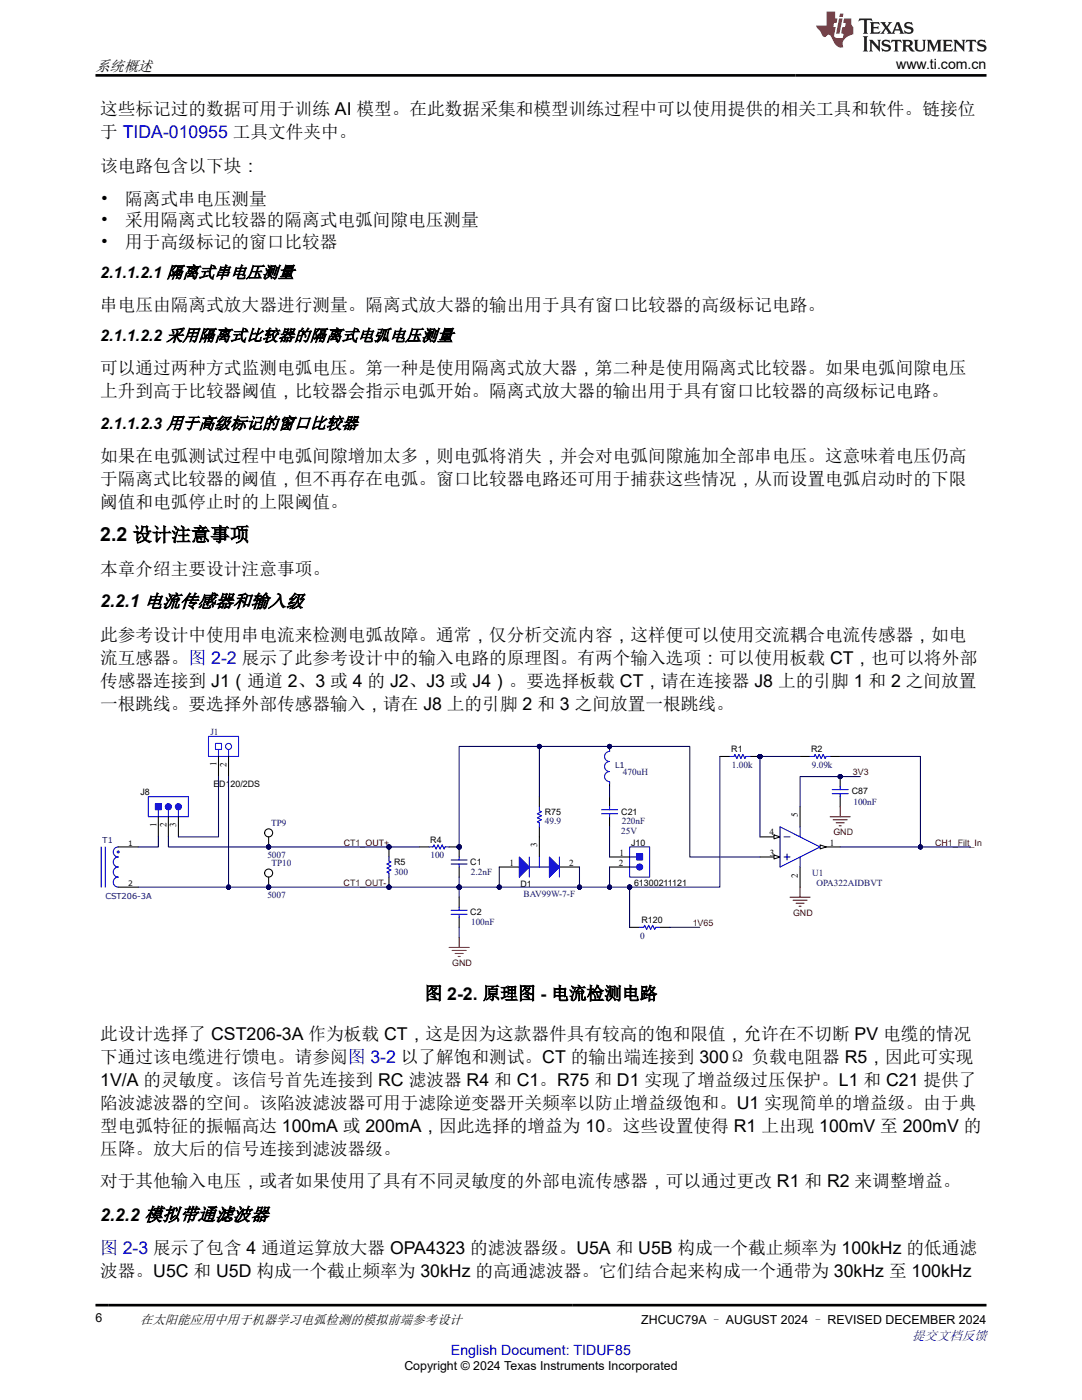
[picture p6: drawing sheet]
<svg xmlns="http://www.w3.org/2000/svg" width="216mm" height="279mm" viewBox="0 0 216 279" stroke-linecap="round" stroke-linejoin="round" font-family="sans-serif">
<path d="M159.6 151h2M165.6 151h2" fill="none" stroke="#000" stroke-width=".21"/>
<path d="M161.6 151h.8l.2-.4 .4 .8 .4-.8 .4 .8 .5-.8 .3 .8 .3-.4h.7" fill="none" stroke="#00f" stroke-width=".21"/>
<path d="M89.6 189.1h4M90.2 189.7h2.8M90.8 190.3h1.6M91.4 190.9h.4M91.6 187.1v2" fill="none" stroke="#7f0000" stroke-width=".21"/>
<circle cx="91.6" cy="169" r=".4" fill="#00007f"/>
<circle cx="91.6" cy="169" r=".4" fill="none" stroke="#00007f" stroke-width=".2"/>
<path d="M89.6 169h2" fill="none" stroke="#000" stroke-width=".21"/>
<circle cx="91.6" cy="169" r=".4" fill="#00007f"/>
<circle cx="91.6" cy="169" r=".4" fill="none" stroke="#00007f" stroke-width=".2"/>
<path d="M83.6 169h2" fill="none" stroke="#000" stroke-width=".21"/>
<path d="M85.6 169h.8l.2-.4 .4 .8 .4-.8 .4 .8 .4-.8 .4 .8 .2-.4h.8" fill="none" stroke="#00f" stroke-width=".21"/>
<circle cx="151.6" cy="151" r=".4" fill="#00007f"/>
<circle cx="151.6" cy="151" r=".4" fill="none" stroke="#00007f" stroke-width=".2"/>
<path d="M149.6 151h2" fill="none" stroke="#000" stroke-width=".21"/>
<circle cx="151.6" cy="151" r=".4" fill="#00007f"/>
<circle cx="151.6" cy="151" r=".4" fill="none" stroke="#00007f" stroke-width=".2"/>
<path d="M143.6 151h2M91.6 179.1v2M163.6 169h4M91.6 183.1v2" fill="none" stroke="#000" stroke-width=".21"/>
<path d="M145.6 151h.8l.2-.4 .4 .8 .4-.8 .4 .8 .4-.8 .4 .8 .2-.4h.8M155.6 165l8 4M156.4 167h1.2M156.4 171h1.2M157 170.4v1.2M90 181.7h3.2M90 182.5h3.2M91.6 181.1v.6M91.6 182.5v.6" fill="none" stroke="#00f" stroke-width=".21"/>
<path d="M157.6 179.1h4M158.2 179.7h2.8M159.6 177v2.1M158.8 180.3h1.6M159.4 180.9h.4" fill="none" stroke="#7f0000" stroke-width=".21"/>
<path d="M163.6 168.6l1.3 .4-1.3 .4z" fill="#f8fcff"/>
<path d="M163.6 168.6l1.3 .4-1.3 .4z" fill="none" stroke="#000" stroke-width=".2"/>
<path d="M151.6 171h4M159.6 173v4" fill="none" stroke="#000" stroke-width=".21"/>
<path d="M154.4 170.6l1.2 .4-1.2 .4z" fill="#f8fcff"/>
<path d="M154.4 170.6l1.2 .4-1.2 .4z" fill="none" stroke="#000" stroke-width=".2"/>
<path d="M151.6 167h4" fill="none" stroke="#000" stroke-width=".21"/>
<path d="M154.4 166.6l1.2 .4-1.2 .4z" fill="#f8fcff"/>
<path d="M154.4 166.6l1.2 .4-1.2 .4z" fill="none" stroke="#000" stroke-width=".2"/>
<path d="M159.6 161v4" fill="none" stroke="#000" stroke-width=".21"/>
<path d="M155.6 165v8l8-4M159.6 165v2M159.6 171v2" fill="none" stroke="#00f" stroke-width=".21"/>
<circle cx="91.6" cy="169" r=".4" fill="#00007f"/>
<circle cx="91.6" cy="169" r=".4" fill="none" stroke="#00007f" stroke-width=".2"/>
<path d="M91.6 169v2" fill="none" stroke="#000" stroke-width=".21"/>
<circle cx="91.6" cy="169" r=".4" fill="#00007f"/>
<circle cx="91.6" cy="169" r=".4" fill="none" stroke="#00007f" stroke-width=".2"/>
<path d="M91.6 173v2" fill="none" stroke="#000" stroke-width=".21"/>
<path d="M90 171.6h3.2M90 172.4h3.2M91.6 171v.6M91.6 172.4v.6" fill="none" stroke="#00f" stroke-width=".21"/>
<circle cx="167.6" cy="155" r=".4" fill="#00007f"/>
<circle cx="167.6" cy="155" r=".4" fill="none" stroke="#00007f" stroke-width=".2"/>
<path d="M167.6 155v2" fill="none" stroke="#000" stroke-width=".21"/>
<circle cx="167.6" cy="155" r=".4" fill="#00007f"/>
<circle cx="167.6" cy="155" r=".4" fill="none" stroke="#00007f" stroke-width=".2"/>
<path d="M121.6 159v2M167.6 159v2M121.6 163v2M125.6 185.1h2M131.6 185.1h2" fill="none" stroke="#000" stroke-width=".21"/>
<path d="M166.1 157.6h3.2M166.1 158.4h3.2M167.6 157v.6M167.6 158.4v.6M120 161.6h3.2M120 162.4h3.2M121.6 161v.6M121.6 162.4v.6M127.6 185.1h.8l.2-.4 .4 .8 .4-.8 .4 .8 .4-.8 .4 .8 .2-.4h.8" fill="none" stroke="#00f" stroke-width=".21"/>
<path d="M165.6 163h4M166.2 163.6h2.8M166.8 164.2h1.7M167.4 164.8h.5M167.6 161v2" fill="none" stroke="#7f0000" stroke-width=".21"/>
<circle cx="121.6" cy="149" r=".4" fill="#00007f"/>
<circle cx="121.6" cy="149" r=".4" fill="none" stroke="#00007f" stroke-width=".2"/>
<path d="M121.6 149v1M121.6 156v1" fill="none" stroke="#000" stroke-width=".21"/>
<circle cx="121.6" cy="149" r=".4" fill="#00007f"/>
<circle cx="121.6" cy="149" r=".4" fill="none" stroke="#00007f" stroke-width=".2"/>
<path d="M121.6 152a1 1 0 0 0-1 1 1 1 0 0 0 1 1 1 1 0 0 0-1 1 1 1 0 0 0 1 1v.4M121.6 149.8v.2a1 1 0 0 0-1 1 1 1 0 0 0 1 1" fill="none" stroke="#00f" stroke-width=".21"/>
<circle cx="53.6" cy="177" r=".4" fill="#00007f"/>
<circle cx="53.6" cy="177" r=".4" fill="none" stroke="#00007f" stroke-width=".2"/>
<circle cx="53.6" cy="174.2" r=".8" fill="#fff"/>
<g fill="none" stroke="#000" stroke-width=".21">
<path d="M53.6 175v2"/>
<circle cx="53.6" cy="174.2" r=".8"/>
</g>
<circle cx="53.6" cy="177" r=".4" fill="#00007f"/>
<circle cx="53.6" cy="177" r=".4" fill="none" stroke="#00007f" stroke-width=".2"/>
<circle cx="77.6" cy="169" r=".4" fill="#00007f"/>
<circle cx="77.6" cy="169" r=".4" fill="none" stroke="#00007f" stroke-width=".2"/>
<circle cx="77.6" cy="177" r=".4" fill="#00007f"/>
<circle cx="77.6" cy="177" r=".4" fill="none" stroke="#00007f" stroke-width=".2"/>
<path d="M77.6 169v2" fill="none" stroke="#000" stroke-width=".21"/>
<circle cx="77.6" cy="169" r=".4" fill="#00007f"/>
<circle cx="77.6" cy="169" r=".4" fill="none" stroke="#00007f" stroke-width=".2"/>
<path d="M77.6 175v2" fill="none" stroke="#000" stroke-width=".21"/>
<circle cx="77.6" cy="177" r=".4" fill="#00007f"/>
<circle cx="77.6" cy="177" r=".4" fill="none" stroke="#00007f" stroke-width=".2"/>
<path d="M77.6 171v.8l.4 .2-.8 .4 .8 .4-.8 .4 .8 .4-.8 .4 .4 .2v.8M107.6 161v.8l.4 .2M108 162l-.8 .4 .8 .4-.8 .4 .8 .4-.8 .4 .4 .2v.8" fill="none" stroke="#00f" stroke-width=".21"/>
<path d="M107.6 159v2M99.6 173h4M107.6 165v6" fill="none" stroke="#000" stroke-width=".21"/>
<path d="M103.6 171l2 2-2 2z" fill="#00f"/>
<path d="M103.6 171l2 2-2 2z" fill="none" stroke="#00f" stroke-width=".21"/>
<path d="M111.6 173h4" fill="none" stroke="#000" stroke-width=".21"/>
<path d="M109.6 171l2 2-2 2z" fill="#00f"/>
<path d="M105.6 173h4M105.6 171v4M107.6 171v2M109.6 171l2 2-2 2zM111.6 171v4" fill="none" stroke="#00f" stroke-width=".21"/>
<path d="M41.6 147h6v4h-6z" fill-rule="evenodd" fill="#fff"/>
<path d="M41.6 147h6v4h-6zM45.6 149.6v1.4" fill="none" stroke="#00f" stroke-width=".21"/>
<circle cx="45.6" cy="149" r=".6" fill="#fff"/>
<g fill="none" stroke="#00f" stroke-width=".21">
<path d="M43.6 149.6v1.4"/>
<circle cx="45.6" cy="149" r=".6"/>
</g>
<path d="M43.6 151v4M45.6 151v4" fill="none" stroke="#000" stroke-width=".21"/>
<path d="M43 148.4h1.2v1.2h-1.2z" fill-rule="evenodd" fill="#fff"/>
<g fill="none" stroke="#00f" stroke-width=".21">
<path d="M43 148.4h1.2v1.2h-1.2zM20.2 169v8M21 169v8M23.6 169a1 1 0 0 0-1 1 1 1 0 0 0 1 1 1 1 0 0 0-1 1 1 1 0 0 0 1 1 1 1 0 0 0-1 1 1 1 0 0 0 1 1 1 1 0 0 0-1 1 1 1 0 0 0 1 1"/>
<circle cx="23.6" cy="170" r=".2"/>
</g>
<path d="M23.6 169h4M23.6 177h4" fill="none" stroke="#000" stroke-width=".21"/>
<path d="M29.6 159h8v4h-8z" fill-rule="evenodd" fill="#fff"/>
<path d="M29.6 159h8v4h-8zM33.6 161.6v1.4" fill="none" stroke="#00f" stroke-width=".21"/>
<circle cx="33.6" cy="161" r=".6" fill="#00f"/>
<g fill="none" stroke="#00f" stroke-width=".21">
<path d="M31.6 161.6v1.4M35.6 161.6v1.4"/>
<circle cx="33.6" cy="161" r=".6"/>
</g>
<path d="M31.6 163v4M33.6 163v4" fill="none" stroke="#000" stroke-width=".21"/>
<circle cx="35.6" cy="161" r=".6" fill="#00f"/>
<circle cx="35.6" cy="161" r=".6" fill="none" stroke="#00f" stroke-width=".21"/>
<path d="M35.6 163v4" fill="none" stroke="#000" stroke-width=".21"/>
<path d="M31 160.4h1.2v1.2h-1.2z" fill-rule="evenodd" fill="#00f"/>
<path d="M31 160.4h1.2v1.2h-1.2z" fill="none" stroke="#00f" stroke-width=".2"/>
<circle cx="53.6" cy="169" r=".4" fill="#00007f"/>
<circle cx="53.6" cy="169" r=".4" fill="none" stroke="#00007f" stroke-width=".2"/>
<circle cx="53.6" cy="166.2" r=".8" fill="#fff"/>
<g fill="none" stroke="#000" stroke-width=".21">
<path d="M53.6 167v2"/>
<circle cx="53.6" cy="166.2" r=".8"/>
</g>
<circle cx="53.6" cy="169" r=".4" fill="#00007f"/>
<circle cx="53.6" cy="169" r=".4" fill="none" stroke="#00007f" stroke-width=".2"/>
<path d="M125.6 169h4v6h-4z" fill-rule="evenodd" fill="#fff"/>
<path d="M125.6 169h4v6h-4zM125.6 173h1.4" fill="none" stroke="#00f" stroke-width=".21"/>
<circle cx="127.6" cy="173" r=".6" fill="#00f"/>
<g fill="none" stroke="#00f" stroke-width=".21">
<path d="M125.6 171h1.4"/>
<circle cx="127.6" cy="173" r=".6"/>
</g>
<path d="M121.6 171h4M121.6 173h4" fill="none" stroke="#000" stroke-width=".21"/>
<path d="M127 170.4h1.2v1.2h-1.2z" fill-rule="evenodd" fill="#00f"/>
<path d="M127 170.4h1.2v1.2h-1.2z" fill="none" stroke="#00f" stroke-width=".2"/>
<path d="M91.6 177v2.1" fill="none" stroke="#00007f" stroke-width=".21"/>
<circle cx="91.6" cy="177" r=".4" fill="#00007f"/>
<circle cx="91.6" cy="177" r=".4" fill="none" stroke="#00007f" stroke-width=".2"/>
<path d="M151.6 151v16M91.6 185.1v2" fill="none" stroke="#00007f" stroke-width=".21"/>
<circle cx="151.6" cy="151" r=".4" fill="#00007f"/>
<circle cx="151.6" cy="151" r=".4" fill="none" stroke="#00007f" stroke-width=".2"/>
<path d="M151.6 151h8" fill="none" stroke="#00007f" stroke-width=".21"/>
<circle cx="151.6" cy="151" r=".4" fill="#00007f"/>
<circle cx="151.6" cy="151" r=".4" fill="none" stroke="#00007f" stroke-width=".2"/>
<path d="M167.6 151h16.1v18h-16.1" fill="none" stroke="#00007f" stroke-width=".21"/>
<circle cx="183.7" cy="169" r=".4" fill="#00007f"/>
<circle cx="183.7" cy="169" r=".4" fill="none" stroke="#00007f" stroke-width=".2"/>
<path d="M183.7 169h10" fill="none" stroke="#00007f" stroke-width=".21"/>
<circle cx="183.7" cy="169" r=".4" fill="#00007f"/>
<circle cx="183.7" cy="169" r=".4" fill="none" stroke="#00007f" stroke-width=".2"/>
<path d="M171.7 155h-12.1v6" fill="none" stroke="#00007f" stroke-width=".21"/>
<circle cx="167.6" cy="155" r=".4" fill="#00007f"/>
<circle cx="167.6" cy="155" r=".4" fill="none" stroke="#00007f" stroke-width=".2"/>
<path d="M125.6 177v8.1M133.6 185.1h6" fill="none" stroke="#00007f" stroke-width=".21"/>
<circle cx="125.6" cy="177" r=".4" fill="#00007f"/>
<circle cx="125.6" cy="177" r=".4" fill="none" stroke="#00007f" stroke-width=".2"/>
<path d="M91.6 175v2" fill="none" stroke="#00007f" stroke-width=".21"/>
<circle cx="91.6" cy="177" r=".4" fill="#00007f"/>
<circle cx="91.6" cy="177" r=".4" fill="none" stroke="#00007f" stroke-width=".2"/>
<path d="M121.6 157v2M143.6 151v26h-18" fill="none" stroke="#00007f" stroke-width=".21"/>
<circle cx="125.6" cy="177" r=".4" fill="#00007f"/>
<circle cx="125.6" cy="177" r=".4" fill="none" stroke="#00007f" stroke-width=".2"/>
<path d="M91.6 177h34" fill="none" stroke="#00007f" stroke-width=".21"/>
<circle cx="125.6" cy="177" r=".4" fill="#00007f"/>
<circle cx="125.6" cy="177" r=".4" fill="none" stroke="#00007f" stroke-width=".2"/>
<circle cx="121.6" cy="177" r=".4" fill="#00007f"/>
<circle cx="121.6" cy="177" r=".4" fill="none" stroke="#00007f" stroke-width=".2"/>
<circle cx="115.6" cy="177" r=".4" fill="#00007f"/>
<circle cx="115.6" cy="177" r=".4" fill="none" stroke="#00007f" stroke-width=".2"/>
<circle cx="99.6" cy="177" r=".4" fill="#00007f"/>
<circle cx="99.6" cy="177" r=".4" fill="none" stroke="#00007f" stroke-width=".2"/>
<circle cx="91.6" cy="177" r=".4" fill="#00007f"/>
<circle cx="91.6" cy="177" r=".4" fill="none" stroke="#00007f" stroke-width=".2"/>
<path d="M107.6 149v10" fill="none" stroke="#00007f" stroke-width=".21"/>
<circle cx="107.6" cy="149" r=".4" fill="#00007f"/>
<circle cx="107.6" cy="149" r=".4" fill="none" stroke="#00007f" stroke-width=".2"/>
<path d="M115.6 173v4" fill="none" stroke="#00007f" stroke-width=".21"/>
<circle cx="115.6" cy="177" r=".4" fill="#00007f"/>
<circle cx="115.6" cy="177" r=".4" fill="none" stroke="#00007f" stroke-width=".2"/>
<path d="M99.6 173v4" fill="none" stroke="#00007f" stroke-width=".21"/>
<circle cx="99.6" cy="177" r=".4" fill="#00007f"/>
<circle cx="99.6" cy="177" r=".4" fill="none" stroke="#00007f" stroke-width=".2"/>
<path d="M33.6 167v2h50" fill="none" stroke="#00007f" stroke-width=".21"/>
<circle cx="53.6" cy="169" r=".4" fill="#00007f"/>
<circle cx="53.6" cy="169" r=".4" fill="none" stroke="#00007f" stroke-width=".2"/>
<circle cx="77.6" cy="169" r=".4" fill="#00007f"/>
<circle cx="77.6" cy="169" r=".4" fill="none" stroke="#00007f" stroke-width=".2"/>
<path d="M43.6 155v12h-8M45.6 155v22M31.6 167v2h-4" fill="none" stroke="#00007f" stroke-width=".21"/>
<circle cx="45.6" cy="177" r=".4" fill="#00007f"/>
<circle cx="45.6" cy="177" r=".4" fill="none" stroke="#00007f" stroke-width=".2"/>
<path d="M27.6 177h64" fill="none" stroke="#00007f" stroke-width=".21"/>
<circle cx="45.6" cy="177" r=".4" fill="#00007f"/>
<circle cx="45.6" cy="177" r=".4" fill="none" stroke="#00007f" stroke-width=".2"/>
<circle cx="53.6" cy="177" r=".4" fill="#00007f"/>
<circle cx="53.6" cy="177" r=".4" fill="none" stroke="#00007f" stroke-width=".2"/>
<circle cx="77.6" cy="177" r=".4" fill="#00007f"/>
<circle cx="77.6" cy="177" r=".4" fill="none" stroke="#00007f" stroke-width=".2"/>
<circle cx="91.6" cy="177" r=".4" fill="#00007f"/>
<circle cx="91.6" cy="177" r=".4" fill="none" stroke="#00007f" stroke-width=".2"/>
<path d="M121.6 173v4" fill="none" stroke="#00007f" stroke-width=".21"/>
<circle cx="121.6" cy="177" r=".4" fill="#00007f"/>
<circle cx="121.6" cy="177" r=".4" fill="none" stroke="#00007f" stroke-width=".2"/>
<path d="M91.6 169v-20h46v22h14M121.6 165v6" fill="none" stroke="#00007f" stroke-width=".21"/>
<circle cx="91.6" cy="169" r=".4" fill="#00007f"/>
<circle cx="91.6" cy="169" r=".4" fill="none" stroke="#00007f" stroke-width=".2"/>
<circle cx="107.6" cy="149" r=".4" fill="#00007f"/>
<circle cx="107.6" cy="149" r=".4" fill="none" stroke="#00007f" stroke-width=".2"/>
<circle cx="121.6" cy="149" r=".4" fill="#00007f"/>
<circle cx="121.6" cy="149" r=".4" fill="none" stroke="#00007f" stroke-width=".2"/>
<circle cx="91.6" cy="169" r=".4" fill="#00007f"/>
<circle cx="91.6" cy="169" r=".4" fill="none" stroke="#00007f" stroke-width=".2"/>
<circle cx="151.6" cy="151" r=".4" fill="#00007f"/>
<circle cx="151.6" cy="151" r=".4" fill="none" stroke="#00007f" stroke-width=".2"/>
<circle cx="91.6" cy="169" r=".4" fill="#00007f"/>
<circle cx="91.6" cy="169" r=".4" fill="none" stroke="#00007f" stroke-width=".2"/>
<circle cx="167.6" cy="155" r=".4" fill="#00007f"/>
<circle cx="167.6" cy="155" r=".4" fill="none" stroke="#00007f" stroke-width=".2"/>
<circle cx="121.6" cy="149" r=".4" fill="#00007f"/>
<circle cx="121.6" cy="149" r=".4" fill="none" stroke="#00007f" stroke-width=".2"/>
<circle cx="53.6" cy="177" r=".4" fill="#00007f"/>
<circle cx="53.6" cy="177" r=".4" fill="none" stroke="#00007f" stroke-width=".2"/>
<circle cx="77.6" cy="169" r=".4" fill="#00007f"/>
<circle cx="77.6" cy="169" r=".4" fill="none" stroke="#00007f" stroke-width=".2"/>
<circle cx="77.6" cy="177" r=".4" fill="#00007f"/>
<circle cx="77.6" cy="177" r=".4" fill="none" stroke="#00007f" stroke-width=".2"/>
<circle cx="53.6" cy="169" r=".4" fill="#00007f"/>
<circle cx="53.6" cy="169" r=".4" fill="none" stroke="#00007f" stroke-width=".2"/>
<circle cx="91.6" cy="177" r=".4" fill="#00007f"/>
<circle cx="91.6" cy="177" r=".4" fill="none" stroke="#00007f" stroke-width=".2"/>
<circle cx="151.6" cy="151" r=".4" fill="#00007f"/>
<circle cx="151.6" cy="151" r=".4" fill="none" stroke="#00007f" stroke-width=".2"/>
<circle cx="151.6" cy="151" r=".4" fill="#00007f"/>
<circle cx="151.6" cy="151" r=".4" fill="none" stroke="#00007f" stroke-width=".2"/>
<circle cx="183.7" cy="169" r=".4" fill="#00007f"/>
<circle cx="183.7" cy="169" r=".4" fill="none" stroke="#00007f" stroke-width=".2"/>
<circle cx="183.7" cy="169" r=".4" fill="#00007f"/>
<circle cx="183.7" cy="169" r=".4" fill="none" stroke="#00007f" stroke-width=".2"/>
<circle cx="167.6" cy="155" r=".4" fill="#00007f"/>
<circle cx="167.6" cy="155" r=".4" fill="none" stroke="#00007f" stroke-width=".2"/>
<circle cx="125.6" cy="177" r=".4" fill="#00007f"/>
<circle cx="125.6" cy="177" r=".4" fill="none" stroke="#00007f" stroke-width=".2"/>
<circle cx="91.6" cy="177" r=".4" fill="#00007f"/>
<circle cx="91.6" cy="177" r=".4" fill="none" stroke="#00007f" stroke-width=".2"/>
<circle cx="125.6" cy="177" r=".4" fill="#00007f"/>
<circle cx="125.6" cy="177" r=".4" fill="none" stroke="#00007f" stroke-width=".2"/>
<circle cx="125.6" cy="177" r=".4" fill="#00007f"/>
<circle cx="125.6" cy="177" r=".4" fill="none" stroke="#00007f" stroke-width=".2"/>
<circle cx="121.6" cy="177" r=".4" fill="#00007f"/>
<circle cx="121.6" cy="177" r=".4" fill="none" stroke="#00007f" stroke-width=".2"/>
<circle cx="115.6" cy="177" r=".4" fill="#00007f"/>
<circle cx="115.6" cy="177" r=".4" fill="none" stroke="#00007f" stroke-width=".2"/>
<circle cx="99.6" cy="177" r=".4" fill="#00007f"/>
<circle cx="99.6" cy="177" r=".4" fill="none" stroke="#00007f" stroke-width=".2"/>
<circle cx="91.6" cy="177" r=".4" fill="#00007f"/>
<circle cx="91.6" cy="177" r=".4" fill="none" stroke="#00007f" stroke-width=".2"/>
<circle cx="107.6" cy="149" r=".4" fill="#00007f"/>
<circle cx="107.6" cy="149" r=".4" fill="none" stroke="#00007f" stroke-width=".2"/>
<circle cx="115.6" cy="177" r=".4" fill="#00007f"/>
<circle cx="115.6" cy="177" r=".4" fill="none" stroke="#00007f" stroke-width=".2"/>
<circle cx="99.6" cy="177" r=".4" fill="#00007f"/>
<circle cx="99.6" cy="177" r=".4" fill="none" stroke="#00007f" stroke-width=".2"/>
<circle cx="53.6" cy="169" r=".4" fill="#00007f"/>
<circle cx="53.6" cy="169" r=".4" fill="none" stroke="#00007f" stroke-width=".2"/>
<circle cx="77.6" cy="169" r=".4" fill="#00007f"/>
<circle cx="77.6" cy="169" r=".4" fill="none" stroke="#00007f" stroke-width=".2"/>
<circle cx="45.6" cy="177" r=".4" fill="#00007f"/>
<circle cx="45.6" cy="177" r=".4" fill="none" stroke="#00007f" stroke-width=".2"/>
<circle cx="45.6" cy="177" r=".4" fill="#00007f"/>
<circle cx="45.6" cy="177" r=".4" fill="none" stroke="#00007f" stroke-width=".2"/>
<circle cx="53.6" cy="177" r=".4" fill="#00007f"/>
<circle cx="53.6" cy="177" r=".4" fill="none" stroke="#00007f" stroke-width=".2"/>
<circle cx="77.6" cy="177" r=".4" fill="#00007f"/>
<circle cx="77.6" cy="177" r=".4" fill="none" stroke="#00007f" stroke-width=".2"/>
<circle cx="91.6" cy="177" r=".4" fill="#00007f"/>
<circle cx="91.6" cy="177" r=".4" fill="none" stroke="#00007f" stroke-width=".2"/>
<circle cx="121.6" cy="177" r=".4" fill="#00007f"/>
<circle cx="121.6" cy="177" r=".4" fill="none" stroke="#00007f" stroke-width=".2"/>
<circle cx="91.6" cy="169" r=".4" fill="#00007f"/>
<circle cx="91.6" cy="169" r=".4" fill="none" stroke="#00007f" stroke-width=".2"/>
<circle cx="107.6" cy="149" r=".4" fill="#00007f"/>
<circle cx="107.6" cy="149" r=".4" fill="none" stroke="#00007f" stroke-width=".2"/>
<circle cx="121.6" cy="149" r=".4" fill="#00007f"/>
<circle cx="121.6" cy="149" r=".4" fill="none" stroke="#00007f" stroke-width=".2"/>
<path d="M171.5 3.7l-.2 .6 .5-.3h.6v.2v2.2l-.2 .3h1l-.2-.3v-2.2v-.2h.5l.6 .3-.2-.6zM173.6 4.4l.2 .4v1.6l-.2 .3h1.9l.1-.5a1.08 1.08 0 0 1-1.3 .1v-.6h.6l.4 .1v-.6l-.4 .2h-.6v-.6l.2-.1a1 1 0 0 1 1 .3l-.1-.6zM175.7 4.4l.9 1.2-1 1.1h.9l-.2-.2 .5-.7 .4 .7-.2 .2h1.6l-.2-.2 .2-.4h.9l.1 .4-.1 .2h.9l-.2-.3-.8-2h-.5l-.9 2.2-.9-1.1 .9-1.1h-.8l.2 .2-.4 .7-.4-.7 .2-.2zM179 4.8l.4 1h-.7zM180.7 4.6a.65 .65 0 0 0-.2 .7 .65 .65 0 0 0 .6 .4l.6 .2 .1 .2a.79 .79 0 0 1-.7 .4 .79 .79 0 0 1-.7-.5l.1 .7 .2-.1a.93 .93 0 0 0 1.1 .1 .93 .93 0 0 0 .4-.9 1.46 1.46 0 0 0-1.2-.6l-.1-.4a1.09 1.09 0 0 1 1.2 .2l-.2-.6-.1 .1-.5-.1zM172.2 7.2l.2 .4v2.3l-.2 .4h1l-.2-.4v-2.3l.2-.4zM173.4 7.9l.2 .4v1.6l-.2 .4h.8l-.3-.4 .1-1.4 1.6 1.8v-2l.2-.4h-.7l.1 .3 .1 1.1-1.2-1.4zM176.2 8.1a.65 .65 0 0 0-.2 .7 .65 .65 0 0 0 .6 .4l.6 .2 .1 .3a.79 .79 0 0 1-.7 .3 .79 .79 0 0 1-.7-.5l.1 .8 .2-.1a.93 .93 0 0 0 1.1 0 .93 .93 0 0 0 .4-.9 1.46 1.46 0 0 0-1.2-.6l-.1-.4a1.09 1.09 0 0 1 1.2 .2l-.1-.6-.2 .1-.5-.1zM177.9 7.9l-.1 .7a.63 .63 0 0 1 .8-.4v1.7l-.3 .4h1l-.2-.4v-1.7a.66 .66 0 0 1 .8 .4l-.1-.7zM180 7.9l.2 .4v1.6l-.2 .4h1l-.2-.2-.1-.8 .5 .1 .1 .1a.79 .79 0 0 0 1.2 .7l-1-1a.61 .61 0 0 0 .6-.6 .61 .61 0 0 0-.5-.6zM180.8 8.3l.1-.1a.47 .47 0 0 1 .5 .1 .47 .47 0 0 1 .1 .5l-.1 .2h-.7zM182.3 7.9l.2 .3a2.27 2.27 0 0 0 .4 1.9 1.04 1.04 0 0 0 1.7-.6v-1.3l.2-.3h-.8l.2 .4v1.2a.6 .6 0 0 1-.6 .5 .6 .6 0 0 1-.6-.5v-1.2l.3-.4zM184.9 7.9l.2 .4v1.6l-.2 .4h.8l-.3-.4v-1.5l.9 1.9 .9-1.9v1.5l-.3 .4h1l-.2-.4v-1.6l.2-.4h-.8l-.7 1.6-.6-1.6zM188.1 7.9l.2 .4v1.6l-.2 .4h1.9l.1-.6a1.09 1.09 0 0 1-1.3 .1v-.6h.6l.4 .2v-.7l-.4 .2h-.6v-.5l.2-.2a1.01 1.01 0 0 1 1 .3l-.1-.6zM190.2 7.9l.3 .4v1.6l-.3 .4h.8l-.2-.4v-1.4l1.6 1.8v-2l.2-.4h-.7l.2 .3v1.1l-1.2-1.4zM192.8 7.9l-.1 .7a.63 .63 0 0 1 .8-.4v1.7l-.3 .4h1l-.2-.4v-1.7a.66 .66 0 0 1 .8 .4l-.1-.7zM195.2 8.1a.65 .65 0 0 0-.2 .7 .65 .65 0 0 0 .6 .4l.6 .2 .2 .3a.79 .79 0 0 1-.7 .3 .79 .79 0 0 1-.7-.5l.1 .8 .2-.1a.93 .93 0 0 0 1 0 .93 .93 0 0 0 .5-.9 1.46 1.46 0 0 0-1.3-.6v-.4a1.09 1.09 0 0 1 1.2 .2l-.2-.6-.2 .1-.5-.1z" fill="#231f20"/>
<path d="M164.9 2.3v2.8h-2l.1 .4 .8 .9a.95 .95 0 0 0 1 .9 .59 .59 0 0 1 .5-.3 .59 .59 0 0 1 .5 .3l.4 .8a1.59 1.59 0 0 0 2.1 1.3 1.61 1.61 0 0 1 1-2.2l1-.4-.1-1.4a1.59 1.59 0 0 1-.3-1.7h-1.5l-.2 .9h.6l-.2 .8h-.5l-.2 1v.3h.4l-.1 .9h-.7a.73 .73 0 0 1-1-.6l.3-1.6h-.5l.1-.8h.5l.2-.9h-.5v-1.4zM167.4 3.7l-.6 3h.7l.6-3zM167.6 2.7l-.1 .7h.7l.1-.7z" fill="#ed1c24"/>
<path d="M19 15h177.8M19 260.5h177.8" fill="none" stroke="#000" stroke-width=".53"/>
<text font-size="3.9" x="20" y="108">2.2 设计注意事项</text>
<g font-size="3.5">
<text x="20" y="23">这些标记过的数据可用于训练 AI 模型。在此数据采集和模型训练过程中可以使用提供的相关工具和软件。链接位</text>
<text x="20" y="27.6">于 TIDA-010955 工具文件夹中。</text>
<text x="20" y="34.3">该电路包含以下块：</text>
<text x="20" y="41">•</text>
<text x="25" y="41">隔离式串电压测量</text>
<text x="20" y="45.2">•</text>
<text x="25" y="45.2">采用隔离式比较器的隔离式电弧间隙电压测量</text>
<text x="20" y="49.4">•</text>
<text x="25" y="49.4">用于高级标记的窗口比较器</text>
<text x="20" y="62">串电压由隔离式放大器进行测量。隔离式放大器的输出用于具有窗口比较器的高级标记电路。</text>
<text x="20" y="74.6">可以通过两种方式监测电弧电压。第一种是使用隔离式放大器，第二种是使用隔离式比较器。如果电弧间隙电压</text>
<text x="20" y="79.2">上升到高于比较器阈值，比较器会指示电弧开始。隔离式放大器的输出用于具有窗口比较器的高级标记电路。</text>
<text x="20" y="92.2">如果在电弧测试过程中电弧间隙增加太多，则电弧将消失，并会对电弧间隙施加全部串电压。这意味着电压仍高</text>
<text x="20" y="96.7">于隔离式比较器的阈值，但不再存在电弧。窗口比较器电路还可用于捕获这些情况，从而设置电弧启动时的下限</text>
<text x="20" y="101.3">阈值和电弧停止时的上限阈值。</text>
<text x="20" y="114.8">本章介绍主要设计注意事项。</text>
<text x="20" y="121.2">2.2.1 电流传感器和输入级</text>
<text x="20" y="127.9">此参考设计中使用串电流来检测电弧故障。通常，仅分析交流内容，这样便可以使用交流耦合电流传感器，如电</text>
<text x="20" y="132.5">流互感器。图 2-2 展示了此参考设计中的输入电路的原理图。有两个输入选项：可以使用板载 CT，也可以将外部</text>
<text x="20" y="137.1">传感器连接到 J1（通道 2、3 或 4 的 J2、J3 或 J4）。要选择板载 CT，请在连接器 J8 上的引脚 1 和 2 之间放置</text>
<text x="20" y="141.7">一根跳线。要选择外部传感器输入，请在 J8 上的引脚 2 和 3 之间放置一根跳线。</text>
<text x="84.7" y="199.5">图 2-2. 原理图 - 电流检测电路</text>
<text x="20" y="207.6">此设计选择了 CST206-3A 作为板载 CT，这是因为这款器件具有较高的饱和限值，允许在不切断 PV 电缆的情况</text>
<text x="20" y="212.2">下通过该电缆进行馈电。请参阅图 3-2 以了解饱和测试。CT 的输出端连接到 300Ω 负载电阻器 R5，因此可实现</text>
<text x="20" y="216.8">1V/A 的灵敏度。该信号首先连接到 RC 滤波器 R4 和 C1。R75 和 D1 实现了增益级过压保护。L1 和 C21 提供了</text>
<text x="20" y="221.4">陷波滤波器的空间。该陷波滤波器可用于滤除逆变器开关频率以防止增益级饱和。U1 实现简单的增益级。由于典</text>
<text x="20" y="225.9">型电弧特征的振幅高达 100mA 或 200mA，因此选择的增益为 10。这些设置使得 R1 上出现 100mV 至 200mV 的</text>
<text x="20" y="230.5">压降。放大后的信号连接到滤波器级。</text>
<text x="20" y="236.9">对于其他输入电压，或者如果使用了具有不同灵敏度的外部电流传感器，可以通过更改 R1 和 R2 来调整增益。</text>
<text x="20" y="243.6">2.2.2 模拟带通滤波器</text>
<text x="20" y="254.9">波器。U5C 和 U5D 构成一个截止频率为 30kHz 的高通滤波器。它们结合起来构成一个通带为 30kHz 至 100kHz</text>
</g>
<text font-size="3.5" fill="#00f" x="20" y="250.3">图 2-3 展示了包含 4 通道运算放大器 OPA4323 的滤波器级。U5A 和 U5B 构成一个截止频率为 100kHz 的低通滤</text>
<g font-size="3.2">
<text x="20" y="55.4">2.1.1.2.1 隔离式串电压测量</text>
<text x="20" y="68">2.1.1.2.2 采用隔离式比较器的隔离式电弧电压测量</text>
<text x="20" y="85.6">2.1.1.2.3 用于高级标记的窗口比较器</text>
</g>
<text font-size="3" x="19" y="14.1">系统概述</text>
<text font-size="2.8" x="178.8" y="13.8">www.ti.com.cn</text>
<text font-size="2.8" fill="#00f" x="90" y="270.4">English Document: TIDUF85</text>
<text font-size="2.6" x="27.9" y="264.2">在太阳能应用中用于机器学习电弧检测的模拟前端参考设计</text>
<text font-size="2.6" fill="#00f" x="182" y="267.4">提交文档反馈</text>
<g font-size="2.5">
<text x="19" y="263.9">6</text>
<text x="128" y="264.2">ZHCUC79A – AUGUST 2024 – REVISED DECEMBER 2024</text>
<text x="80.7" y="273.5">Copyright © 2024 Texas Instruments Incorporated</text>
</g>
<g font-size="1.8" fill="#00007f">
<text x="42" y="146.7">J1</text>
<text x="124.3" y="154.7">470uH</text>
<text x="146" y="153.3">1.00k</text>
<text x="162" y="153.3">9.09k</text>
<text x="170.3" y="160.7">100nF</text>
<text x="54.1" y="164.7">TP9</text>
<text x="108.7" y="164.5">49.9</text>
<text x="124" y="166.5">25V</text>
<text x="124.1" y="164.5">220nF</text>
<text x="53.4" y="171.2">5007</text>
<text x="54.2" y="172.7">TP10</text>
<text x="85.9" y="171.3">100</text>
<text x="53.4" y="179.2">5007</text>
<text x="78.7" y="174.6">300</text>
<text x="94" y="174.6">2.2nF</text>
<text x="104.5" y="179">BAV99W-7-F</text>
<text x="162.1" y="174.8">U1</text>
<text x="162.9" y="176.8">OPA322AIDBVT</text>
<text x="94" y="184.6">100nF</text>
<text x="127.7" y="187.4">0</text>
</g>
<g font-size="1.8">
<text x="43.2" y="153" transform="rotate(-90 43.2 153)">1</text>
<text x="45.2" y="153.1" transform="rotate(-90 45.2 153.1)">2</text>
<text x="145.9" y="150.1">R1</text>
<text x="161.9" y="150.1">R2</text>
<text x="28" y="158.7">J8</text>
<text x="42.6" y="157.1">ED120/2DS</text>
<text x="170" y="158.5">C87</text>
<text x="31.2" y="165" transform="rotate(-90 31.2 165)">1</text>
<text x="33.2" y="165.1" transform="rotate(-90 33.2 165.1)">2</text>
<text x="35.2" y="165.1" transform="rotate(-90 35.2 165.1)">3</text>
<text x="108.7" y="162.6">R75</text>
<text x="124" y="162.6">C21</text>
<text x="153.6" y="166.7">4</text>
<text x="159.2" y="163.1" transform="rotate(-90 159.2 163.1)">5</text>
<text x="78.7" y="172.6">R5</text>
<text x="85.9" y="168.1">R4</text>
<text x="93.8" y="172.6">C1</text>
<text x="101.7" y="172.7">1</text>
<text x="107.2" y="169.1" transform="rotate(-90 107.2 169.1)">3</text>
<text x="113.5" y="172.7">2</text>
<text x="123.5" y="172.7">2</text>
<text x="123.6" y="170.8">1</text>
<text x="125.9" y="168.8">J10</text>
<text x="153.6" y="170.8">3</text>
<text x="165.6" y="168.8">1</text>
<text x="103.9" y="177">D1</text>
<text x="126.5" y="176.8">61300211121</text>
<text x="159.2" y="175.2" transform="rotate(-90 159.2 175.2)">2</text>
<text x="93.8" y="182.6">C2</text>
<text x="128" y="184.2">R120</text>
</g>
<g font-size="1.8" fill="#7f0000">
<text x="170.2" y="154.7">3V3</text>
<text x="166.3" y="166.7">GND</text>
<text x="68.6" y="168.8">CT1_OUT+</text>
<text x="186.6" y="168.8">CH1_Filt_In</text>
<text x="68.6" y="176.8">CT1_OUT-</text>
<text x="138.2" y="184.8">1V65</text>
<text x="158.2" y="182.8">GND</text>
<text x="90.2" y="192.8">GND</text>
</g>
<g font-size="1.6" fill="#00007f">
<text x="122.7" y="153.4">L1</text>
<text x="20.5" y="168.2">T1</text>
<text x="21" y="179.4">CST206-3A</text>
</g>
<g font-size="1.5">
<text x="25.6" y="168.8">1</text>
<text x="25.6" y="176.8">2</text>
</g>
</svg>
